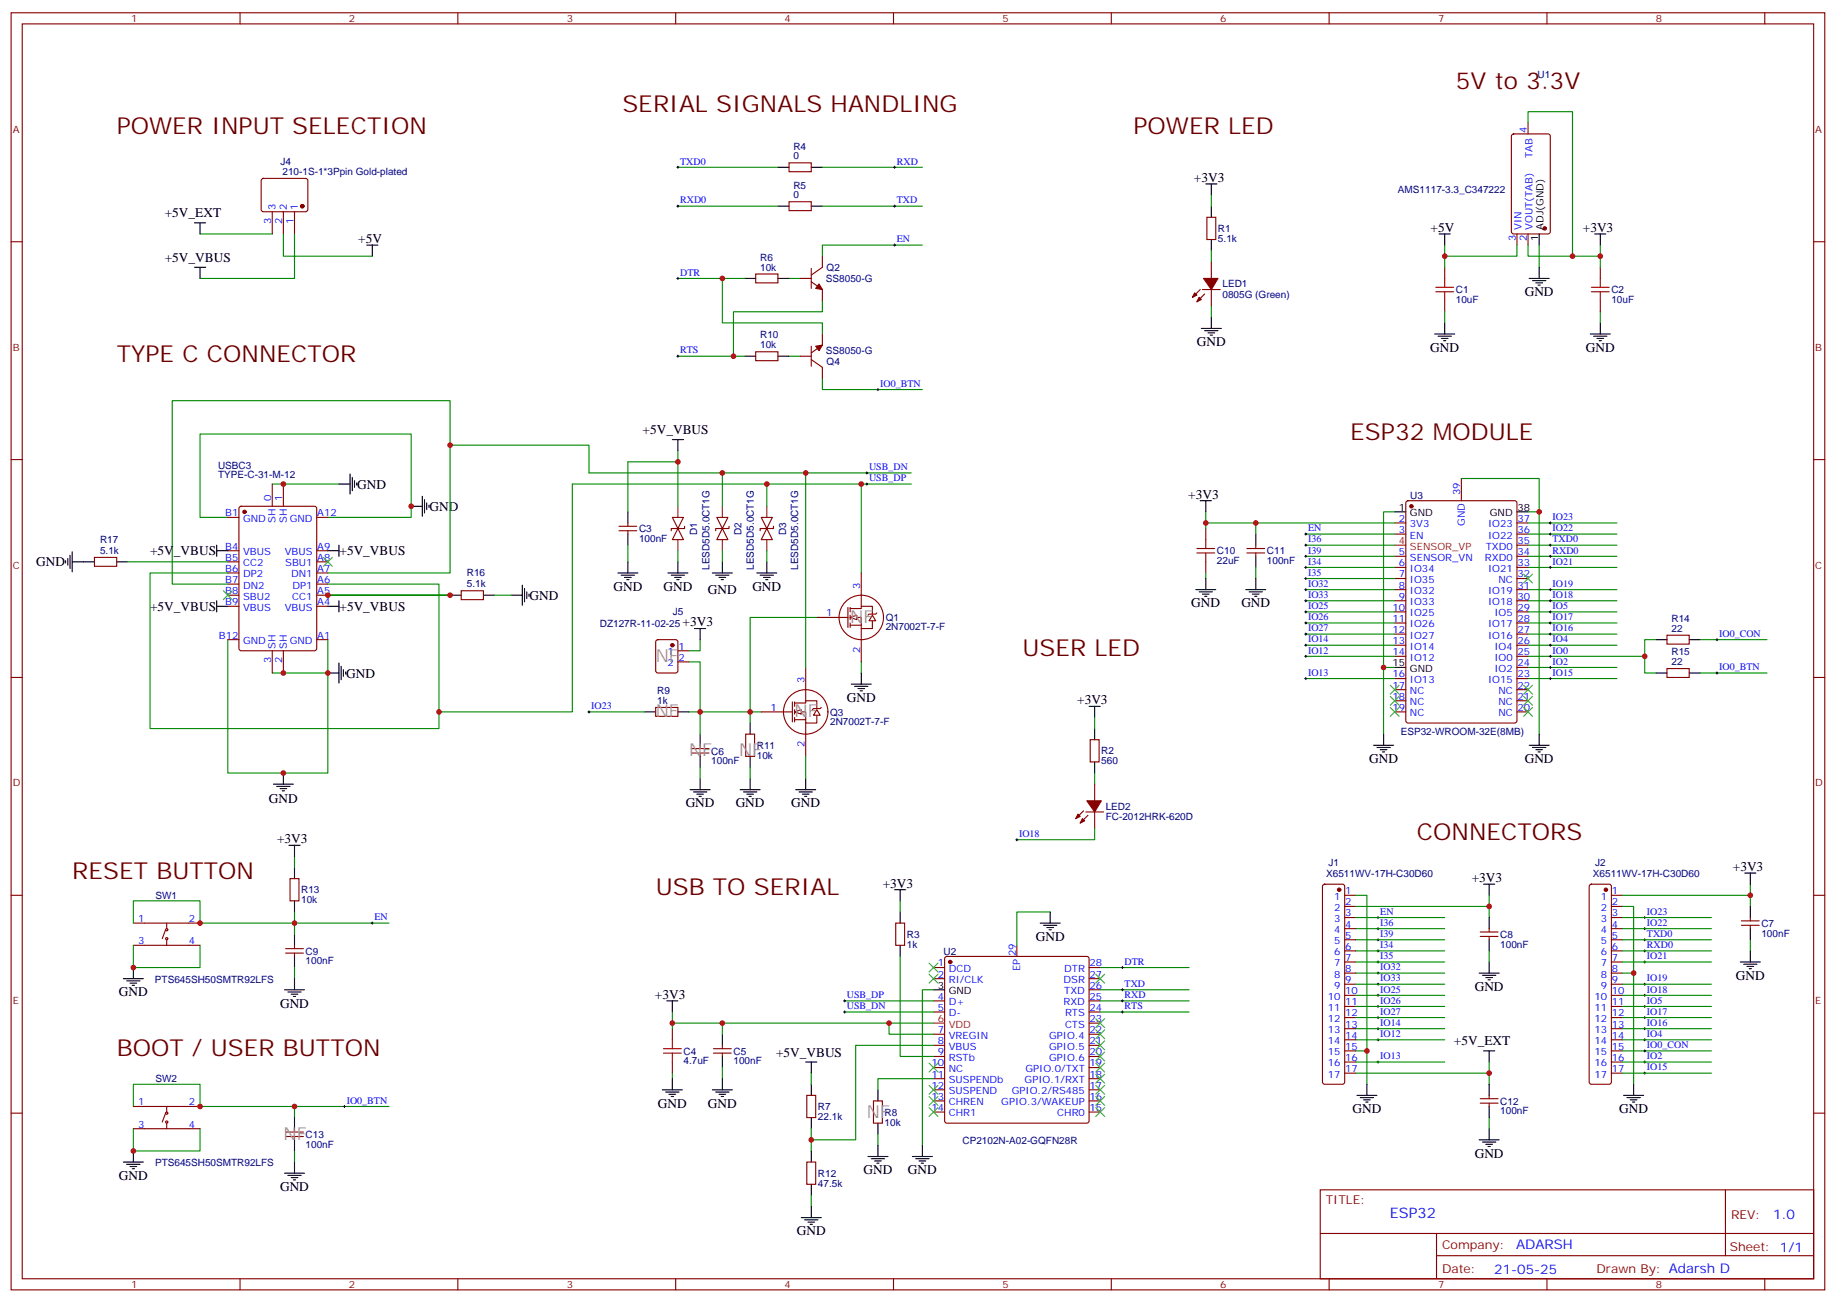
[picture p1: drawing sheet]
<svg xmlns="http://www.w3.org/2000/svg" width="583mm" height="413mm" viewBox="0 0 583 413" stroke-linecap="round" stroke-linejoin="round" font-family="sans-serif">
<g fill="none" stroke="#870000" stroke-width=".35">
<path d="M3.5 4.1h575.8v405.3h-575.8zM7.1 7.6h568.6v398.3h-568.6zM76.2 4.1v3.5M145.3 4.1v3.5M214.5 4.1v3.5M283.6 4.1v3.5M352.8 4.1v3.5M421.9 4.1v3.5M491.1 4.1v3.5M560.2 4.1v3.5M485.1 39v3.5M83.1 56.8l.5-.2h13.4l.5 .2 .2 .5v9.5l-.7 .4-13.7-.1-.4-.6v-9.2z"/>
<path d="M250.5 51.7h7v2.8h-7zM480 42.7l.5-.2h10.9l.7 .4v30.7l-.4 .6-11.2 .1-.7-.5v-30.6zM3.5 76.7h3.6M86.4 67.2v7.1M90 67.2v7.1M93.5 67.2v7.1M250.5 64h7v2.9h-7zM383.1 69h2.8v7h-2.8zM481.5 74.3v3.5M485.1 74.3v3.5M575.7 76.7h3.6M239.9 87h7v2.8h-7z"/>
<path d="M381 91.9l-2.5 2.5M381.7 91.9h5.6M382.4 93.3l-2.5 2.5M384.5 83.1v5.3M384.5 91.9v5.3M458.6 84.8v3.6M458.6 95.4v3.6M508 84.8v3.6M508 95.4v3.6M239.9 111.7h7v2.8h-7zM3.5 145.9h3.6M446.5 159.1l.5-.2h33.8l.7 .5v69.4l-.4 .6-34.1 .1-.7-.5v-69.4z"/>
<path d="M463.9 151.9v7M575.7 145.9h3.6M196.5 168.5h5.6M196.5 167h5.6M199.3 166v1M199.3 168.5v1M213.4 164.2h3.6l-1.8 3.5zM215.2 167.7l1.8 3.6h-3.6zM217.3 167v.7h-4.2v.8M227.5 164.2h3.6l-1.8 3.5zM229.3 167.7l1.8 3.6h-3.6zM231.4 167v.7h-4.2v.8"/>
<path d="M241.7 164.2h3.5l-1.8 3.5zM243.4 167.7l1.8 3.6h-3.5zM245.5 167v.7h-4.2v.8M382.8 167.7v3.6M382.8 178.3v3.6M395.8 175.5h5.7M395.8 174.1h5.7M398.6 173v1.1M398.6 175.5v1.1M442.7 166h3.6M442.7 169.5h3.6M442.7 176.6h3.6"/>
<path d="M481.5 166h3.6M481.5 169.5h3.6M481.5 173h3.6M481.5 176.6h3.6M259.3 196h9.9M269.2 192.8v6.3M269.9 193.1h3.5v-.7h3.5v2.5M269.9 196h3.5v3.5h3.5v-2.5M269.9 198.4h3.5M269.9 192.8v1.4M269.9 195.3v1.4M269.9 197.7v1.4"/>
<path d="M273.4 181.9v10.5M273.4 199.5v10.6M442.7 180.1h3.6M442.7 183.6h3.6M442.7 187.1h3.6M442.7 190.7h3.6M442.7 194.2h3.6M442.7 197.7h3.6M481.5 180.1h3.6M481.5 183.6h3.6M481.5 187.1h3.6M481.5 190.7h3.6"/>
<path d="M481.5 194.2h3.6M481.5 197.7h3.6M3.5 215h3.6M442.7 201.3h3.6M442.7 204.8h3.6M442.7 208.3h3.6M442.7 215.4h3.6M442.7 218.9h3.6M481.5 201.3h3.6M481.5 204.8h3.6M481.5 208.3h3.6M481.5 211.8h3.6"/>
<path d="M481.5 215.4h3.6M481.5 218.9h3.6M529.2 201.6h7v2.8h-7zM529.2 212.2h7v2.8h-7zM575.7 215h3.6M346.1 234.8h2.8v7h-2.8zM442.7 222.4h3.6M442.7 226h3.6M481.5 222.4h3.6M481.5 226h3.6M344 257.4l-2.5 2.4M344.7 257.7h5.6"/>
<path d="M345.4 258.8l-2.5 2.4M347.5 248.9v5.3M347.5 257.7v5.3M92.1 278.9h2.8v7h-2.8zM3.5 284.2h3.6M42.3 293h21.2M52.6 295.1l-1.1 2.8M52.9 293v1.7M52.9 298.3v1.7M284.3 293h2.9v7h-2.9zM420 280.8l.5-.2h5.7l.5 .2 .2 .5v62.1l-.3 .5-.4 .2h-5.7l-.5-.2-.2-.5v-62.1zM426.9 284.2h3.5"/>
<path d="M426.9 287.7h3.5M426.9 291.2h3.5M426.9 294.7h3.5M426.9 298.3h3.5M469.9 297.2h5.6M469.9 295.8h5.6M472.7 294.7v1.1M472.7 297.2v1.1M504.7 280.8l.5-.2h5.6l.5 .2 .2 .5v62.1l-.2 .5-.5 .2h-5.6l-.5-.2-.2-.5v-62.1zM511.5 284.2h3.6M511.5 287.7h3.6M511.5 291.2h3.6"/>
<path d="M511.5 294.7h3.6M511.5 298.3h3.6M552.8 293.7h5.6M552.8 292.3h5.6M555.6 291.2v1.1M555.6 293.7v1M575.7 284.2h3.6M42.3 300h21.2M90.7 302.5h5.6M90.7 301.1h5.6M93.5 300v1.1M93.5 302.5v1.1"/>
<path d="M296.3 307.1h3.6M296.3 310.6h3.6M296.3 317.7h3.6M300.1 303.8l.5-.2h44.4l.5 .2 .2 .5v51.5l-.2 .5-.5 .2h-44.4l-.5-.3-.2-.4v-51.5zM322.8 300v3.6M345.7 307.1h3.5M345.7 310.6h3.5M345.7 317.7h3.5M345.7 314.1h3.5M426.9 301.8h3.5M426.9 305.3h3.5M426.9 308.9h3.5"/>
<path d="M426.9 312.4h3.5M426.9 315.9h3.5M426.9 319.4h3.5M511.5 301.8h3.6M511.5 305.3h3.6M511.5 308.9h3.6M511.5 312.4h3.6M511.5 315.9h3.6M511.5 319.4h3.6M213.4 326.5v3.5M213.4 337.1v3.5M226.5 334.3h5.6"/>
<path d="M226.5 332.8h5.6M229.3 331.8v1M229.3 334.3v1M296.3 321.2h3.6M296.3 328.3h3.6M296.3 331.8h3.6M296.3 335.3h3.6M296.3 338.8h3.6M345.7 321.2h3.5M345.7 328.3h3.5M345.7 331.8h3.5M345.7 335.3h3.5"/>
<path d="M345.7 338.8h3.5M345.7 324.7h3.5M426.9 323h3.5M426.9 326.5h3.5M426.9 330h3.5M426.9 333.6h3.5M426.9 337.1h3.5M511.5 323h3.6M511.5 326.5h3.6M511.5 330h3.6M511.5 333.6h3.6M511.5 337.1h3.6"/>
<path d="M3.5 353.3h3.6M42.3 358.2h21.2M42.3 351.2h21.2M52.6 353.3l-1.1 2.8M52.9 351.2v1.8M52.9 356.5v1.7M90.7 359.3h5.6M93.5 358.2v1.1M256.1 347.7h2.8v7h-2.8zM277.3 349.4h2.8v7.1h-2.8zM296.3 342.4h3.6M296.3 345.9h3.6"/>
<path d="M296.3 349.4h3.6M296.3 353h3.6M345.7 342.4h3.5M345.7 345.9h3.5M345.7 349.4h3.5M345.7 353h3.5M426.9 340.6h3.5M469.9 350.1h5.6M469.9 348.7h5.6M472.7 347.7v1M472.7 350.1v1.1M511.5 340.6h3.6"/>
<path d="M575.7 353.3h3.6M90.7 360.7h5.6M93.5 360.7v1.1M256.1 368.8h2.8v7.1h-2.8zM419.1 377.6h156.6v28.3h-156.6zM547.7 377.7v20.9M419.1 391.5h156.5M456 398.6h119.6M456 391.5v14.1M76.2 405.9v3.5M145.3 405.9v3.5M214.5 405.9v3.5"/>
<path d="M283.6 405.9v3.5M352.8 405.9v3.5M421.9 405.9v3.5M491.1 405.9v3.5M560.2 405.9v3.5"/>
<circle cx="273.4" cy="196" r="7.1"/>
<circle cx="52.9" cy="297.9" r=".35"/>
<circle cx="52.9" cy="295.1" r=".35"/>
<circle cx="52.9" cy="356.1" r=".35"/>
<circle cx="52.9" cy="353.3" r=".35"/>
</g>
<g fill="none" stroke="#000" stroke-width=".35">
<path d="M246.9 53.1h3.6M257.5 53.1h3.6M382.8 58.4h3.5M384.5 58.4v3.5M61.7 70.7h3.6M63.5 70.7v3.6M116.4 77.8h3.5M118.2 77.8v3.5M246.9 65.4h3.6M257.5 65.4h3.6M384.5 65.4v3.6M384.5 76v3.6"/>
<path d="M456.8 74.3h3.6M458.6 74.3v3.5M488.6 74.3v3.5M506.2 74.3h3.6M508 74.3v3.5M61.7 84.8h3.6M63.5 84.8v3.6M236.4 88.4h3.5M246.9 88.4h3.6M485.4 88.4h6.4M486.5 89.1h4.2M487.5 89.8h2.2"/>
<path d="M488.2 90.5h.7M488.6 84.8v3.6M236.4 113.1h3.5M246.9 113.1h3.6M381.4 104.2h6.3M382.4 105h4.2M383.5 105.7h2.1M384.2 106.4h.7M384.5 100.7v3.5M455.4 106h6.4M456.5 106.7h4.2M457.6 107.4h2.1"/>
<path d="M458.3 108.1h.7M458.6 102.5v3.5M504.8 106h6.4M505.9 106.7h4.2M506.9 107.4h2.2M507.6 108.1h.8M508 102.5v3.5M213.4 139.5h3.6M215.2 139.5v3.6M381 158.9h3.5M382.8 158.9v3.6M199.3 162.5v3.5"/>
<path d="M199.3 169.5v3.5M199.3 178.3v3.6M215.2 178.3v3.6M229.3 178.3v3.6M243.4 178.3v3.6M398.6 169.5v3.5M398.6 176.6v3.5M442.7 162.5h3.6M481.5 162.5h3.6M196.1 181.9h6.4M197.2 182.6h4.2M198.3 183.3h2.1"/>
<path d="M199 184h.7M212 181.9h6.4M213.1 182.6h4.2M214.1 183.3h2.2M214.8 184h.7M226.1 181.9h6.4M227.2 182.6h4.2M228.2 183.3h2.2M229 184h.7M240.2 181.9h6.4M241.3 182.6h4.2M242.4 183.3h2.1"/>
<path d="M243.1 184h.7M379.6 187.1h6.3M380.6 187.9h4.3M381.7 188.6h2.1M382.4 189.3h.7M382.8 183.6v3.5M395.5 187.1h6.3M396.5 187.9h4.3M397.6 188.6h2.1M398.3 189.3h.7M398.6 183.6v3.5M442.7 211.8h3.6"/>
<path d="M525.6 203h3.6M525.6 213.6h3.6M536.2 203h3.6M536.2 213.6h3.6M345.7 224.2h3.5M347.5 224.2v3.5M347.5 231.2v3.6M436 236.5h6.4M437.1 237.2h4.2M438.1 237.9h2.2M438.9 238.7h.7M439.2 233v3.5"/>
<path d="M485.4 236.5h6.4M486.5 237.2h4.2M487.5 237.9h2.2M488.2 238.7h.7M488.6 233v3.5M347.5 241.8v3.6M91.7 268.3h3.5M93.5 268.3v3.5M93.5 275.3v3.6M553.9 277.1h3.5M555.6 277.1v3.5M93.5 285.9v3.6"/>
<path d="M93.5 296.5v3.5M284 282.4h3.5M285.8 282.4v3.5M285.8 289.5v3.5M330.2 293h6.3M331.3 293.7h4.2M332.3 294.4h2.1M333 295.1h.7M333.4 289.5v3.5M471 280.6h3.5M472.7 280.6v3.6M472.7 291.2v3.5"/>
<path d="M472.7 298.3v3.5M555.6 287.7v3.5M555.6 294.7v3.6M39.2 310.6h6.3M40.2 311.3h4.2M41.3 312h2.1M42 312.7h.7M42.3 307.1v3.5M90.3 314.1h6.4M91.4 314.9h4.2M92.4 315.6h2.1M93.1 316.3h.7"/>
<path d="M93.5 303.6v3.5M93.5 310.6v3.5M211.7 317.7h3.5M213.4 317.7v3.5M285.8 300v3.6M296.3 314.1h3.6M469.5 308.9h6.4M470.6 309.6h4.2M471.7 310.3h2.1M472.4 311h.7M472.7 305.3v3.6M552.4 305.3h6.4"/>
<path d="M553.5 306h4.2M554.6 306.7h2.1M555.3 307.4h.7M555.6 301.8v3.5M229.3 328.3v3.5M229.3 335.3v3.5M255.8 337.1h3.5M257.5 337.1v3.5M471 333.6h3.5M472.7 333.6v3.5M93.5 354.7v3.5M210.3 345.9h6.3"/>
<path d="M211.3 346.6h4.2M212.4 347.3h2.1M213.1 348h.7M213.4 342.4v3.5M226.1 345.9h6.4M227.2 346.6h4.2M228.2 347.3h2.2M229 348h.7M229.3 342.4v3.5M257.5 344.1v3.6M257.5 354.7v3.5M278.7 345.9v3.5"/>
<path d="M278.7 356.5v3.5M430.7 347.7h6.4M431.8 348.4h4.2M432.9 349.1h2.1M433.6 349.8h.7M433.9 344.1v3.6M472.7 344.1v3.6M472.7 351.2v3.5M472.7 358.2v3.6M515.4 347.7h6.4M516.5 348.4h4.2M517.5 349.1h2.1"/>
<path d="M518.2 349.8h.7M518.6 344.1v3.6M39.2 368.8h6.3M40.2 369.5h4.2M41.3 370.2h2.1M42 370.9h.7M42.3 365.3v3.5M90.3 372.4h6.4M91.4 373.1h4.2M92.4 373.8h2.1M93.1 374.5h.7M93.5 361.8v3.5"/>
<path d="M93.5 368.8v3.6M257.5 365.3v3.5M257.5 375.9v3.5M275.5 367.1h6.4M276.6 367.8h4.2M277.6 368.5h2.2M278.3 369.2h.7M278.7 363.5v3.6M289.6 367.1h6.4M290.7 367.8h4.2M291.7 368.5h2.2M292.5 369.2h.7"/>
<path d="M292.8 363.5v3.6M469.5 361.8h6.4M470.6 362.5h4.2M471.7 363.2h2.1M472.4 363.9h.7M254.4 386.5h6.3M255.4 387.2h4.2M256.5 387.9h2.1M257.2 388.6h.7M257.5 382.9v3.6"/>
</g>
<path d="M442.7 173h3.6M296.3 324.7h3.6" fill="none" stroke="#f00" stroke-width=".35"/>
<g fill="#870000" stroke="#870000" stroke-width=".35">
<path d="M380.6 94.4l.8 .7-1.5 .7z"/>
<path d="M379.2 93l.7 .7-1.4 .7z"/>
<path d="M382.1 88.4h4.5l-2.1 3.5z"/>
<path d="M343.6 259.8l.7 .7-1.4 .7z"/>
<path d="M342.2 258.4l.7 .7-1.4 .7z"/>
<path d="M345 254.2h4.6l-2.1 3.5z"/>
<circle cx="448" cy="160.7" r=".53"/>
<circle cx="301.6" cy="305.3" r=".53"/>
<circle cx="490.4" cy="72.5" r=".53"/>
<circle cx="96" cy="65.4" r=".53"/>
<circle cx="425.1" cy="282.4" r=".53"/>
<circle cx="509.8" cy="282.4" r=".53"/>
</g>
<path d="M215.2 160.7v3.5M215.2 171.3v3.5M229.3 160.7v3.5M229.3 171.3v3.5M243.4 160.7v3.5M243.4 171.3v3.5" fill="none" stroke="#8c2424" stroke-width=".35"/>
<g fill="none" stroke="#a10000" stroke-width=".35">
<path d="M455.8 92.6h5.6M455.8 91.2h5.6M458.6 88.4v2.8M458.6 92.6v2.8M505.2 92.6h5.6M505.2 91.2h5.6M508 88.4v2.8M508 92.6v2.8M379.9 175.5h5.7M379.9 174.1h5.7M382.8 171.3v2.8M382.8 175.5v2.8"/>
<path d="M210.6 334.3h5.7M210.6 332.8h5.7M213.4 330v2.8M213.4 334.3v2.8"/>
</g>
<g fill="none" stroke="#008700" stroke-width=".35">
<path d="M485.1 39v-3.5h14.1v45.8M215.2 53.1h31.7M261.1 53.1h31.7M63.5 74.3h22.9M90 74.3v7h28.2M93.5 74.3v14.1h-30M215.2 65.4h31.7M261.1 65.4h31.7M292.8 77.8h-31.7v3.5M384.5 61.9v3.5M384.5 79.6v3.5M458.6 77.8v3.5h22.9v-3.5"/>
<path d="M485.1 77.8v3.5h22.9v-3.5M488.6 77.8v7M215.2 88.4h14.1M236.4 88.4h-7.1v14.1h31.8v3.5M250.5 88.4h3.5M261.1 95.4v3.6h-28.3v14.1h3.6M384.5 97.2v3.5M458.6 81.3v3.5M458.6 99v3.5M508 81.3v3.5M508 99v3.5M215.2 113.1h17.6"/>
<path d="M250.5 113.1h3.5M261.1 120.1v3.5h31.7M181.7 153.6h107.6M187 150.1h102.3M215.2 143.1v3.5M229.3 150.1v10.6M243.4 153.6v7.1M463.9 151.9h24.7v10.6M199.3 173v5.3M215.2 160.7v-14.1h-15.9v15.9M215.2 174.8v3.5M229.3 174.8v3.5"/>
<path d="M243.4 174.8v3.5M382.8 162.5v3.5M398.6 166v3.5M414.5 169.5h28.2M414.5 173h28.2M414.5 176.6h28.2M442.7 166h-59.9v1.7M442.7 162.5h-3.5v70.5M485.1 162.5h3.5v70.5M485.1 169.5h28.2M485.1 173h28.2M485.1 176.6h28.2"/>
<path d="M485.1 166h28.2M382.8 181.9v1.7M398.6 180.1v3.5M414.5 180.1h28.2M414.5 194.2h28.2M414.5 190.7h28.2M414.5 187.1h28.2M414.5 183.6h28.2M414.5 197.7h28.2M485.1 180.1h28.2M485.1 194.2h28.2M485.1 190.7h28.2"/>
<path d="M485.1 187.1h28.2M485.1 197.7h28.2M414.5 208.3h28.2M414.5 204.8h28.2M414.5 201.3h28.2M414.5 215.4h28.2M439.2 211.8h3.5M485.1 211.8h28.2M485.1 208.3h37M485.1 204.8h28.2M485.1 201.3h28.2M485.1 215.4h28.2"/>
<path d="M525.6 203h-3.5v10.6h3.5M539.8 203h21.1M539.8 213.6h21.1M347.5 227.7v3.5M347.5 245.4v3.5M93.5 271.8v3.5M347.5 263v3.5h-24.7M42.3 293v-7.1h21.2v7.1h60M93.5 289.5v7M285.8 285.9v3.6M333.4 289.5h-10.6v10.5M430.4 284.2h3.5v59.9"/>
<path d="M430.4 287.7h42.3v3.5M430.4 298.3h28.2M430.4 294.7h28.2M430.4 291.2h28.2M472.7 284.2v3.5M515.1 287.7h3.5v56.4M515.1 284.2h40.5v3.5M515.1 298.3h28.2M515.1 294.7h28.2M515.1 291.2h28.2M555.6 280.6v3.6M555.6 298.3v3.5"/>
<path d="M42.3 300v7.1h21.2v-7.1M93.5 307.1v3.5M268.1 317.7h28.2M285.8 303.6v31.7h10.5M296.3 314.1h-3.5v49.4M349.2 317.7h28.3M349.2 307.1h28.3M349.2 314.1h28.3M430.4 319.4h28.2M430.4 305.3h28.2M430.4 308.9h28.2M430.4 312.4h28.2"/>
<path d="M430.4 315.9h28.2M430.4 301.8h28.2M472.7 301.8v3.5M515.1 319.4h28.2M515.1 305.3h28.2M515.1 308.9h3.5M515.1 312.4h28.2M515.1 315.9h28.2M515.1 301.8h28.2M213.4 321.2v3.5M229.3 324.7v3.6M229.3 338.8v3.6"/>
<path d="M268.1 321.2h28.2M282.2 324.7v3.6h14.1M296.3 331.8h-24.7v30h-14.1M296.3 324.7h-82.9v1.8M349.2 321.2h28.3M430.4 337.1h28.2M430.4 323h28.2M430.4 326.5h28.2M430.4 330h28.2M430.4 333.6h3.5M472.7 337.1v3.5h-42.3M515.1 337.1h28.2"/>
<path d="M515.1 323h28.2M515.1 326.5h28.2M515.1 330h28.2M515.1 333.6h28.2M42.3 358.2v7.1h21.2v-7.1M42.3 351.2v-7.1h21.2v7.1h60M93.5 351.2v3.5M213.4 340.6v1.8M257.5 340.6v3.5M257.5 358.2v7.1M296.3 342.4h-17.6v3.5M472.7 340.6v3.5"/>
<path d="M472.7 354.7v3.5M515.1 340.6h28.2M93.5 365.3v3.5M257.5 379.4v3.5M278.7 360v3.5"/>
</g>
<g fill="none" stroke="#000" stroke-width=".32">
<path d="M214.8 53.1h.7M215.2 52.7v.7M283.6 53.1h.7M284 52.7v.7M214.8 65.4h.7M215.2 65.1v.7M283.6 77.8h.7M283.6 65.4h.7M284 65.1v.7M284 77.4v.7M214.8 88.4h.7M215.2 88v.7"/>
<path d="M214.8 113.1h.7M215.2 112.7v.7M278.3 123.6h.7M278.7 123.3v.7M274.8 153.6h.7M274.8 150.1h.7M275.2 149.8v.7M275.2 153.3v.7M414.2 169.5h.7M414.2 173h.7M414.2 176.6h.7M414.5 169.2v.7"/>
<path d="M414.5 172.7v.7M414.5 176.2v.7M414.5 179.7v.7M491.8 169.5h.7M491.8 166h.7M491.8 173h.7M491.8 176.6h.7M492.1 165.6v.7M492.1 169.2v.7M492.1 172.7v.7M492.1 176.2v.7M492.1 179.7v.7"/>
<path d="M414.2 197.7h.7M414.2 190.7h.7M414.2 187.1h.7M414.2 180.1h.7M414.2 194.2h.7M414.2 183.6h.7M414.5 183.3v.7M414.5 186.8v.7M414.5 190.3v.7M414.5 193.9v.7M414.5 197.4v.7M491.8 197.7h.7"/>
<path d="M491.8 190.7h.7M491.8 187.1h.7M491.8 180.1h.7M491.8 194.2h.7M492.1 186.8v.7M492.1 190.3v.7M492.1 193.9v.7M492.1 197.4v.7M414.2 208.3h.7M414.2 215.4h.7M414.2 204.8h.7M414.2 201.3h.7"/>
<path d="M414.5 200.9v.7M414.5 204.4v.7M414.5 208v.7M414.5 215v.7M491.8 208.3h.7M491.8 215.4h.7M491.8 204.8h.7M491.8 201.3h.7M491.8 211.8h.7M492.1 200.9v.7M492.1 204.4v.7M492.1 208v.7"/>
<path d="M492.1 211.5v.7M492.1 215v.7M544.7 203h.7M544.7 213.6h.7M545 202.7v.7M545 213.3v.7M322.4 266.5h.7M322.8 266.2v.7M117.8 293h.7M118.2 292.6v.7M437.1 298.3h.7M437.1 294.7h.7"/>
<path d="M437.1 291.2h.7M437.4 290.9v.7M437.4 294.4v.7M437.4 297.9v.7M521.8 298.3h.7M521.8 294.7h.7M521.8 291.2h.7M522.1 290.9v.7M522.1 294.4v.7M522.1 297.9v.7M267.8 317.7h.7M268.1 317.3v.7"/>
<path d="M356 317.7h.7M356 307.1h.7M356 314.1h.7M356.3 306.7v.7M356.3 313.8v.7M356.3 317.3v.7M437.1 305.3h.7M437.1 301.8h.7M437.1 312.4h.7M437.1 308.9h.7M437.1 319.4h.7M437.1 315.9h.7"/>
<path d="M437.4 301.4v.8M437.4 305v.7M437.4 308.5v.7M437.4 312v.7M437.4 315.6v.7M437.4 319.1v.7M521.8 305.3h.7M521.8 301.8h.7M521.8 312.4h.7M521.8 319.4h.7M521.8 315.9h.7M522.1 301.4v.8"/>
<path d="M522.1 305v.7M522.1 312v.7M522.1 315.6v.7M522.1 319.1v.7M267.8 321.2h.7M268.1 320.9v.7M356 321.2h.7M356.3 320.9v.7M437.1 323h.7M437.1 326.5h.7M437.1 337.1h.7M437.1 330h.7"/>
<path d="M437.4 322.6v.7M437.4 326.1v.7M437.4 329.7v.7M437.4 336.7v.7M521.8 323h.7M521.8 326.5h.7M521.8 337.1h.7M521.8 330h.7M521.8 333.6h.7M522.1 322.6v.7M522.1 326.1v.7M522.1 329.7v.7"/>
<path d="M522.1 333.2v.7M522.1 336.7v.7M109 351.2h.7M109.4 350.8v.7M521.8 340.6h.7M522.1 340.3v.7"/>
</g>
<g fill="#fff" stroke="#870000" stroke-width=".35">
<path d="M269.9 196l2.1-.7v1.4z"/>
<path d="M276.9 195.3l1.1 1.7h-2.1z"/>
</g>
<g fill="none" stroke="#870000" stroke-width=".35">
<path d="M278.3 194.6l-.3 .3h-2.1l-.4 .4M255.8 211.8v10.6M241.7 226h9.8M251.5 222.8v6.3M252.2 223.1h3.6v-.7h3.5v2.5M252.2 226h3.6v3.5h3.5v-2.5M252.2 228.4h3.6M252.2 222.8v1.4M252.2 225.2v1.5M252.2 227.7v1.4M255.8 229.5v10.6"/>
<circle cx="255.8" cy="226" r="7.1"/>
</g>
<g fill="#fff" stroke="#870000" stroke-width=".35">
<path d="M252.2 226l2.2-.8v1.5z"/>
<path d="M259.3 225.2l1 1.8h-2.1z"/>
</g>
<g fill="none" stroke="#870000" stroke-width=".35">
<path d="M254 88.4h3.5M257.5 89.4l3.6 2.5v3.5M257.5 85.2v6.3M261.1 81.3v3.5l-3.6 2.5M254 113.1h3.5M257.5 114.1l3.6 2.5v3.5M257.5 109.9v6.3M261.1 106v3.5l-3.6 2.5M86.4 153.6v7.1M90 153.6v7.1M30 176.9h7v2.8h-7zM72.3 164.2h3.5"/>
<path d="M72.3 174.8h3.5M72.3 178.3h3.5M76.1 160.9l.5-.2h23.2l.7 .4v44.7l-.4 .7-23.5 .1-.7-.5-.1-44.7zM100.5 164.2h3.6M100.5 174.8h3.6M100.5 178.3h3.6M72.3 181.9h3.5M72.3 185.4h3.5M72.3 188.9h3.5M72.3 192.4h3.5M100.5 181.9h3.6M100.5 185.4h3.6"/>
<path d="M100.5 188.9h3.6M100.5 192.4h3.6M146.4 187.5h7.1v2.8h-7.1zM72.3 203h3.5M86.4 206.6v7M90 206.6v7M100.5 203h3.6M208.4 203.2l.4-.2h5.7l.6 .5 .1 9.4-.5 .7h-5.9l-.6-.5-.1-9.4zM215.2 206.6h3.5M215.2 210.1h3.5M208.1 224.5h7.1v2.9h-7.1zM219.4 239h5.7"/>
<path d="M219.4 237.6h5.7M222.2 236.5v1.1M222.2 239v1.1M236.7 233h2.8v7.1h-2.8zM260.7 224.5l-.4 .4h-2.1l-.3 .3"/>
</g>
<g fill="none" stroke="#008700" stroke-width=".35">
<path d="M86.4 153.6h21.2M142.9 141.3h44.1v8.8M181.7 153.6v72.4h-42.4M255.8 150.1v61.7M273.4 153.6v28.3M40.6 178.3h31.7M72.3 164.2h-8.8v-26.4h67v26.4h-26.4M72.3 181.9h-24.7v49.3h91.7v-45.8h-35.2M104.1 181.9h38.8v-54.7h-88.2v58.2h17.6M104.1 188.9h38.8M157 188.9h5.3M259.3 196h-21.2v30h3.6"/>
<path d="M72.3 203v42.4h31.8v-42.4M86.4 213.6h17.7M218.7 210.1h3.5v15.9h-3.5M222.2 203v3.6h-3.5M273.4 210.1v3.5M187 226h17.6M238.1 229.5v-3.5h-15.9v7M222.2 243.6v3.5M238.1 243.6v3.5M255.8 240.1v7"/>
</g>
<g fill="none" stroke="#000" stroke-width=".35">
<path d="M107.6 153.6h3.5M111.1 150.5v6.3M111.8 151.5v4.3M112.5 152.6v2.1M113.2 153.3v.7M134.1 157.5v6.4M134.8 158.6v4.2M135.5 159.6v2.1M20.8 178v.7M21.5 177.3v2.1M22.2 176.2v4.2M22.9 178.3h7.1"/>
<path d="M22.9 175.2v6.3M37 178.3h3.6M68.8 174.8h3.5M68.8 173v3.6M104.1 174.8h3.5M107.6 173v3.6M130.5 160.7h3.6M136.2 160.3v.7M68.8 192.4h3.5M68.8 190.7v3.5M104.1 192.4h3.5M107.6 190.7v3.5"/>
<path d="M142.9 188.9h3.5M153.5 188.9h3.5M162.3 188.9h3.5M165.8 185.7v6.4M166.5 186.8v4.2M167.2 187.9v2.1M167.9 188.6v.7M220.5 199.5h3.5M222.2 199.5v3.5M104.1 213.6h3.5M107.6 210.4v6.4M108.3 211.5v4.2"/>
<path d="M109 212.5v2.2M109.7 213.3v.7M270.2 217.1h6.4M271.3 217.8h4.2M272.3 218.5h2.2M273 219.3h.8M273.4 213.6v3.5M204.6 226h3.5M215.2 226h3.5M222.2 233v3.5M238.1 229.5v3.5M86.8 248.9h6.3"/>
<path d="M87.8 249.6h4.3M88.9 250.3h2.1M89.6 251h.7M90 245.4v3.5M219.1 250.6h6.3M220.1 251.4h4.3M221.2 252.1h2.1M221.9 252.8h.7M222.2 240.1v3.5M222.2 247.1v3.5M234.9 250.6h6.4M236 251.4h4.2"/>
<path d="M237.1 252.1h2.1M237.8 252.8h.7M238.1 240.1v3.5M238.1 247.1v3.5M252.6 250.6h6.3M253.6 251.4h4.3M254.7 252.1h2.1M255.4 252.8h.7M255.8 247.1v3.5"/>
</g>
<path d="M186.6 226h.7M187 225.6v.7" fill="none" stroke="#000" stroke-width=".32"/>
<g fill="#870000" stroke="#870000" stroke-width=".35">
<path d="M260 90.1l1.1 1.8-2.2-.4z"/>
<path d="M258.9 109.9l2.2-.4-1.1 1.8z"/>
<circle cx="213.4" cy="204.8" r=".53"/>
<circle cx="77.6" cy="162.5" r=".53"/>
</g>
<g fill="none" stroke="#3c3" stroke-width=".35">
<path d="M102.7 176.9l2.8 2.8M105.5 176.9l-2.8 2.8M70.9 187.5l2.8 2.8M73.7 187.5l-2.8 2.8M483.7 182.2l2.8 2.8M486.5 182.2l-2.8 2.8M441.3 217.5l2.8 2.8M444.1 217.5l-2.8 2.8M483.7 217.5l2.8 2.8M486.5 217.5l-2.8 2.8M441.3 221l2.8 2.8M441.3 224.5l2.8 2.9"/>
<path d="M444.1 221l-2.8 2.8M444.1 224.5l-2.8 2.9M483.7 224.5l2.8 2.9M483.7 221l2.8 2.8M486.5 224.5l-2.8 2.9M486.5 221l-2.8 2.8M294.9 305.7l2.8 2.8M294.9 309.2l2.8 2.8M297.7 305.7l-2.8 2.8M297.7 309.2l-2.8 2.8M347.8 309.2l2.9 2.8M350.7 309.2l-2.9 2.8"/>
<path d="M294.9 337.4l2.8 2.9M297.7 337.4l-2.8 2.9M347.8 337.4l2.9 2.9M347.8 333.9l2.9 2.8M347.8 330.4l2.9 2.8M347.8 326.8l2.9 2.9M347.8 323.3l2.9 2.8M350.7 337.4l-2.9 2.9M350.7 333.9l-2.9 2.8M350.7 330.4l-2.9 2.8M350.7 326.8l-2.9 2.9M350.7 323.3l-2.9 2.8"/>
<path d="M294.9 344.5l2.8 2.8M294.9 348l2.8 2.8M294.9 351.5l2.8 2.9M297.7 344.5l-2.8 2.8M297.7 348l-2.8 2.8M297.7 351.5l-2.8 2.9M347.8 351.5l2.9 2.9M347.8 348l2.9 2.8M347.8 344.5l2.9 2.8M347.8 341l2.9 2.8M350.7 351.5l-2.9 2.9M350.7 348l-2.9 2.8"/>
<path d="M350.7 344.5l-2.9 2.8M350.7 341l-2.9 2.8"/>
</g>
<g fill="#c00">
<circle cx="42.3" cy="307.1" r=".88"/>
<circle cx="63.5" cy="293" r=".88"/>
<circle cx="93.5" cy="293" r=".88"/>
<circle cx="93.5" cy="351.2" r=".88"/>
<circle cx="63.5" cy="351.2" r=".88"/>
<circle cx="42.3" cy="365.3" r=".88"/>
<circle cx="398.6" cy="166" r=".88"/>
<circle cx="382.8" cy="166" r=".88"/>
<circle cx="439.2" cy="211.8" r=".88"/>
<circle cx="488.6" cy="162.5" r=".88"/>
<circle cx="257.5" cy="361.8" r=".88"/>
<circle cx="229.3" cy="324.7" r=".88"/>
<circle cx="282.2" cy="324.7" r=".88"/>
<circle cx="213.4" cy="324.7" r=".88"/>
<circle cx="215.2" cy="146.6" r=".88"/>
<circle cx="229.3" cy="150.1" r=".88"/>
<circle cx="243.4" cy="153.6" r=".88"/>
<circle cx="229.3" cy="88.4" r=".88"/>
<circle cx="232.8" cy="113.1" r=".88"/>
<circle cx="458.6" cy="81.3" r=".88"/>
<circle cx="508" cy="81.3" r=".88"/>
<circle cx="499.2" cy="81.3" r=".88"/>
<circle cx="522.1" cy="208.3" r=".88"/>
<circle cx="433.9" cy="333.6" r=".88"/>
<circle cx="518.6" cy="308.9" r=".88"/>
<circle cx="472.7" cy="340.6" r=".88"/>
<circle cx="555.6" cy="284.2" r=".88"/>
<circle cx="472.7" cy="287.7" r=".88"/>
<circle cx="273.4" cy="153.6" r=".88"/>
<circle cx="255.8" cy="150.1" r=".88"/>
<circle cx="238.1" cy="226" r=".88"/>
<circle cx="222.3" cy="226" r=".88"/>
<circle cx="130.5" cy="160.7" r=".88"/>
<circle cx="90" cy="245.4" r=".88"/>
<circle cx="104.1" cy="213.6" r=".88"/>
<circle cx="90" cy="153.6" r=".88"/>
<circle cx="90" cy="213.6" r=".88"/>
<circle cx="139.3" cy="226" r=".88"/>
<circle cx="142.9" cy="141.3" r=".88"/>
<circle cx="104.1" cy="188.9" r=".88"/>
<circle cx="142.9" cy="188.9" r=".88"/>
</g>
<g font-size="7.4" fill="#600">
<text x="462.1" y="28.4">5V to 3.3V</text>
<text x="197.6" y="35.5">SERIAL SIGNALS HANDLING</text>
<text x="37" y="42.5">POWER INPUT SELECTION</text>
<text x="359.8" y="42.5">POWER LED</text>
<text x="37" y="114.8">TYPE C CONNECTOR</text>
<text x="428.6" y="139.5">ESP32 MODULE</text>
<text x="324.6" y="208.3">USER LED</text>
<text x="449.8" y="266.5">CONNECTORS</text>
<text x="22.9" y="278.9">RESET BUTTON</text>
<text x="208.1" y="284.2">USB TO SERIAL</text>
<text x="37" y="335.3">BOOT / USER BUTTON</text>
</g>
<g font-size="5.6" fill="#999">
<text x="269.9" y="197.7">NF</text>
<text x="208.1" y="210.1">NF</text>
<text x="208.1" y="227.7">NF</text>
<text x="252.2" y="227.7">NF</text>
<text x="218.7" y="240.1">NF</text>
<text x="234.6" y="240.1">NF</text>
<text x="275.2" y="354.7">NF</text>
<text x="90" y="361.8">NF</text>
</g>
<text font-size="4.6" fill="#00f" x="441.2" y="386.7">ESP32</text>
<g font-size="4.2">
<text x="379" y="57.7">+3V3</text>
<text x="52.3" y="69">+5V_EXT</text>
<text x="113.7" y="77.1">+5V</text>
<text x="454.1" y="73.6">+5V</text>
<text x="502.5" y="73.6">+3V3</text>
<text x="52.3" y="83.1">+5V_VBUS</text>
<text x="484" y="94">GND</text>
<text x="379.9" y="109.9">GND</text>
<text x="454" y="111.7">GND</text>
<text x="503.4" y="111.7">GND</text>
<text x="204" y="137.8">+5V_VBUS</text>
<text x="113.4" y="155.1">GND</text>
<text x="377.2" y="158.2">+3V3</text>
<text x="136.3" y="162.2">GND</text>
<text x="11.5" y="179.7">GND</text>
<text x="47.6" y="176.2">+5V_VBUS</text>
<text x="107.8" y="176.2">+5V_VBUS</text>
<text x="168.1" y="190.4">GND</text>
<text x="194.7" y="187.5">GND</text>
<text x="210.6" y="187.5">GND</text>
<text x="224.7" y="188.6">GND</text>
<text x="238.8" y="187.5">GND</text>
<text x="47.6" y="193.9">+5V_VBUS</text>
<text x="107.8" y="193.9">+5V_VBUS</text>
<text x="378.2" y="192.8">GND</text>
<text x="394.1" y="192.8">GND</text>
<text x="216.7" y="198.8">+3V3</text>
<text x="109.9" y="215.1">GND</text>
<text x="268.8" y="222.8">GND</text>
<text x="341.9" y="223.5">+3V3</text>
<text x="434.6" y="242.2">GND</text>
<text x="484" y="242.2">GND</text>
<text x="85.4" y="254.9">GND</text>
<text x="217.7" y="256.3">GND</text>
<text x="233.5" y="256.3">GND</text>
<text x="251.2" y="256.3">GND</text>
<text x="87.9" y="267.6">+3V3</text>
<text x="280.2" y="281.7">+3V3</text>
<text x="467.2" y="280">+3V3</text>
<text x="550.1" y="276.4">+3V3</text>
<text x="328.8" y="298.6">GND</text>
<text x="551" y="311">GND</text>
<text x="37.7" y="316.3">GND</text>
<text x="207.9" y="317">+3V3</text>
<text x="468.1" y="314.5">GND</text>
<text x="88.9" y="319.8">GND</text>
<text x="246.3" y="335.3">+5V_VBUS</text>
<text x="461.5" y="331.8">+5V_EXT</text>
<text x="208.8" y="351.5">GND</text>
<text x="224.7" y="351.5">GND</text>
<text x="429.3" y="353.3">GND</text>
<text x="514" y="353.3">GND</text>
<text x="468.1" y="367.4">GND</text>
<text x="37.7" y="374.5">GND</text>
<text x="274.1" y="372.7">GND</text>
<text x="288.2" y="372.7">GND</text>
<text x="88.9" y="378">GND</text>
<text x="252.9" y="392.1">GND</text>
</g>
<g font-size="4.2" fill="#00f">
<text x="562.9" y="386.9">1.0</text>
<text x="481.3" y="396.5">ADARSH</text>
<text x="474.4" y="404.3">21-05-25</text>
</g>
<g font-size="3.9" fill="#800">
<text x="420.9" y="382.2">TITLE:</text>
<text x="549.5" y="386.9">REV:</text>
<text x="457.8" y="396.4">Company:</text>
<text x="549.1" y="397.1">Sheet: 1/1</text>
<text x="457.8" y="404.1">Date:</text>
<text x="506.8" y="404.2">Drawn By: Adarsh D</text>
</g>
<g font-size="3.2" fill="#800">
<text x="41.6" y="7.1">1</text>
<text x="110.8" y="7.1">2</text>
<text x="179.9" y="7.1">3</text>
<text x="249.1" y="7.1">4</text>
<text x="318.2" y="7.1">5</text>
<text x="387.3" y="7.1">6</text>
<text x="456.5" y="7.1">7</text>
<text x="525.6" y="7.1">8</text>
<text x="4.1" y="42.2">A</text>
<text x="576.3" y="42.2">A</text>
<text x="4.1" y="111.3">B</text>
<text x="576.3" y="111.3">B</text>
<text x="4.1" y="180.4">C</text>
<text x="576.3" y="180.4">C</text>
<text x="4.1" y="249.6">D</text>
<text x="576.3" y="249.6">D</text>
<text x="4.1" y="318.7">E</text>
<text x="576.3" y="318.7">E</text>
<text x="41.6" y="408.9">1</text>
<text x="110.8" y="408.9">2</text>
<text x="179.9" y="408.9">3</text>
<text x="249.1" y="408.9">4</text>
<text x="318.2" y="408.9">5</text>
<text x="387.3" y="408.9">6</text>
<text x="456.5" y="408.9">7</text>
<text x="525.6" y="408.9">8</text>
</g>
<g font-size="3.2" fill="#000080">
<text x="488.1" y="24.9">U1</text>
<text x="251.9" y="47.7">R4</text>
<text x="89.1" y="52.3">J4</text>
<text x="251.9" y="50.6">0</text>
<text x="89.7" y="55.6">210-1S-1*3Ppin Gold-plated</text>
<text x="251.9" y="63">0</text>
<text x="251.9" y="60">R5</text>
<text x="443.8" y="61.3">AMS1117-3.3_C347222</text>
<text x="386.6" y="76.8">5.1k</text>
<text x="386.6" y="73.6">R1</text>
<text x="241.3" y="82.7">R6</text>
<text x="241.3" y="85.9">10k</text>
<text x="262.2" y="89.5">SS8050-G</text>
<text x="262.4" y="86">Q2</text>
<text x="388.1" y="94.5">0805G (Green)</text>
<text x="388.1" y="91.2">LED1</text>
<text x="462.1" y="93.1">C1</text>
<text x="511.5" y="93.1">C2</text>
<text x="462.1" y="96.2">10uF</text>
<text x="511.5" y="96.2">10uF</text>
<text x="241.3" y="107.4">R10</text>
<text x="241.3" y="110.6">10k</text>
<text x="262.2" y="112.5">SS8050-G</text>
<text x="262.4" y="116">Q4</text>
<text x="69.2" y="148.8">USBC3</text>
<text x="69.2" y="151.9">TYPE-C-31-M-12</text>
<text x="447.7" y="158.3">U3</text>
<text x="31.8" y="172.3">R17</text>
<text x="202.8" y="172">100nF</text>
<text x="202.8" y="168.9">C3</text>
<text x="221.3" y="169.8" transform="rotate(-90 221.3 169.8)">D1</text>
<text x="235.4" y="169.8" transform="rotate(-90 235.4 169.8)">D2</text>
<text x="249.5" y="169.8" transform="rotate(-90 249.5 169.8)">D3</text>
<text x="31.8" y="175.9">5.1k</text>
<text x="386.3" y="179.1">22uF</text>
<text x="386.3" y="175.9">C10</text>
<text x="402.2" y="179.1">100nF</text>
<text x="402.2" y="176">C11</text>
<text x="148.2" y="182.9">R16</text>
<text x="225.2" y="180.8" transform="rotate(-90 225.2 180.8)">LESD5D5.0CT1G</text>
<text x="239.3" y="180.8" transform="rotate(-90 239.3 180.8)">LESD5D5.0CT1G</text>
<text x="253.4" y="180.8" transform="rotate(-90 253.4 180.8)">LESD5D5.0CT1G</text>
<text x="148.2" y="186.4">5.1k</text>
<text x="213.6" y="195.3">J5</text>
<text x="281.2" y="197.1">Q1</text>
<text x="530.6" y="197.3">R14</text>
<text x="190.4" y="198.9">DZ127R-11-02-25</text>
<text x="281.2" y="200.1">2N7002T-7-F</text>
<text x="530.6" y="200.6">22</text>
<text x="530.6" y="207.9">R15</text>
<text x="530.6" y="211.1">22</text>
<text x="208.6" y="220.3">R9</text>
<text x="208.6" y="223.5">1k</text>
<text x="263.5" y="227.1">Q3</text>
<text x="263.5" y="230.1">2N7002T-7-F</text>
<text x="444.7" y="233.4">ESP32-WROOM-32E(8MB)</text>
<text x="225.8" y="239.5">C6</text>
<text x="240.2" y="237.7">R11</text>
<text x="349.6" y="239.4">R2</text>
<text x="225.8" y="242.6">100nF</text>
<text x="240.2" y="240.8">10k</text>
<text x="349.6" y="242.6">560</text>
<text x="351" y="257.1">LED2</text>
<text x="351" y="260.3">FC-2012HRK-620D</text>
<text x="421.7" y="274.7">J1</text>
<text x="506.4" y="274.7">J2</text>
<text x="421" y="278.2">X6511WV-17H-C30D60</text>
<text x="505.7" y="278.2">X6511WV-17H-C30D60</text>
<text x="49.3" y="285.3">SW1</text>
<text x="95.6" y="286.7">10k</text>
<text x="95.6" y="283.6">R13</text>
<text x="287.9" y="297.6">R3</text>
<text x="476.2" y="297.7">C8</text>
<text x="559.2" y="297.3">100nF</text>
<text x="559.2" y="294.2">C7</text>
<text x="97" y="303">C9</text>
<text x="287.9" y="300.8">1k</text>
<text x="299.5" y="303">U2</text>
<text x="476.2" y="300.8">100nF</text>
<text x="49.2" y="311.9">PTS645SH50SMTR92LFS</text>
<text x="97" y="306.1">100nF</text>
<text x="217" y="334.7">C4</text>
<text x="232.8" y="334.7">C5</text>
<text x="217" y="337.7">4.7uF</text>
<text x="232.8" y="337.9">100nF</text>
<text x="49.3" y="343.5">SW2</text>
<text x="259.6" y="352.3">R7</text>
<text x="476.2" y="353.7">100nF</text>
<text x="476.2" y="350.6">C12</text>
<text x="259.6" y="355.5">22.1k</text>
<text x="280.8" y="357.3">10k</text>
<text x="280.8" y="354.1">R8</text>
<text x="97" y="364.3">100nF</text>
<text x="97" y="361.2">C13</text>
<text x="305.5" y="363">CP2102N-A02-GQFN28R</text>
<text x="49.2" y="370">PTS645SH50SMTR92LFS</text>
<text x="259.6" y="376.7">47.5k</text>
<text x="259.6" y="373.5">R12</text>
</g>
<g font-size="3.2" fill="#00f">
<text x="484.7" y="42.3" transform="rotate(-90 484.7 42.3)">4</text>
<text x="215.9" y="52.2">TXD0</text>
<text x="284.7" y="52.2">RXD</text>
<text x="486.5" y="50.1" transform="rotate(-90 486.5 50.1)">TAB</text>
<text x="215.9" y="64.6">RXD0</text>
<text x="284.7" y="64.6">TXD</text>
<text x="86.1" y="71" transform="rotate(-90 86.1 71)">3</text>
<text x="87.5" y="66.5" transform="rotate(-90 87.5 66.5)">3</text>
<text x="89.6" y="71" transform="rotate(-90 89.6 71)">2</text>
<text x="91" y="66.5" transform="rotate(-90 91 66.5)">2</text>
<text x="93.1" y="71" transform="rotate(-90 93.1 71)">1</text>
<text x="94.5" y="66.5" transform="rotate(-90 94.5 66.5)">1</text>
<text x="284.7" y="76.9">EN</text>
<text x="481.2" y="76.5" transform="rotate(-90 481.2 76.5)">3</text>
<text x="483" y="73" transform="rotate(-90 483 73)">VIN</text>
<text x="484.7" y="76.5" transform="rotate(-90 484.7 76.5)">2</text>
<text x="486.5" y="73" transform="rotate(-90 486.5 73)">VOUT(TAB)</text>
<text x="215.9" y="87.5">DTR</text>
<text x="215.9" y="112.2">RTS</text>
<text x="279.4" y="122.8">IO0_BTN</text>
<text x="275.9" y="149.2">USB_DN</text>
<text x="275.9" y="152.8">USB_DP</text>
<text x="86.1" y="158.9" transform="rotate(-90 86.1 158.9)">0</text>
<text x="89.6" y="158.9" transform="rotate(-90 89.6 158.9)">1</text>
<text x="463.5" y="157.2" transform="rotate(-90 463.5 157.2)">39</text>
<text x="71.5" y="163.9">B1</text>
<text x="77.2" y="165.6">GND</text>
<text x="87.5" y="166" transform="rotate(-90 87.5 166)">SH</text>
<text x="91" y="166" transform="rotate(-90 91 166)">SH</text>
<text x="92" y="165.6">GND</text>
<text x="100.7" y="163.9">A12</text>
<text x="444.1" y="165.6">2</text>
<text x="447.6" y="167.4">3V3</text>
<text x="465" y="166.9" transform="rotate(-90 465 166.9)">GND</text>
<text x="472.4" y="167.4">IO23</text>
<text x="481.7" y="165.6">37</text>
<text x="492.8" y="165.1">IO23</text>
<text x="415.2" y="168.6">EN</text>
<text x="415.2" y="172.2">I36</text>
<text x="444.1" y="169.2">3</text>
<text x="447.6" y="170.9">EN</text>
<text x="472.4" y="170.9">IO22</text>
<text x="481.7" y="169.2">36</text>
<text x="481.7" y="172.7">35</text>
<text x="492.8" y="168.6">IO22</text>
<text x="492.8" y="172.2">TXD0</text>
<text x="71.5" y="174.4">B4</text>
<text x="71.5" y="178">B5</text>
<text x="77.2" y="176.2">VBUS</text>
<text x="77.2" y="179.7">CC2</text>
<text x="90.4" y="176.2">VBUS</text>
<text x="90.6" y="179.7">SBU1</text>
<text x="100.7" y="178">A8</text>
<text x="100.7" y="174.4">A9</text>
<text x="415.2" y="179.2">I34</text>
<text x="415.2" y="175.7">I39</text>
<text x="444.1" y="179.7">6</text>
<text x="444.1" y="176.2">5</text>
<text x="447.6" y="178">SENSOR_VN</text>
<text x="471.4" y="178">RXD0</text>
<text x="471.6" y="174.4">TXD0</text>
<text x="481.7" y="176.2">34</text>
<text x="481.7" y="179.7">33</text>
<text x="492.8" y="179.2">IO21</text>
<text x="492.8" y="175.7">RXD0</text>
<text x="71.5" y="181.5">B6</text>
<text x="71.5" y="185">B7</text>
<text x="77.2" y="183.3">DP2</text>
<text x="92.4" y="183.3">DN1</text>
<text x="100.7" y="185">A6</text>
<text x="100.7" y="181.5">A7</text>
<text x="415.2" y="182.7">I35</text>
<text x="444.1" y="183.3">7</text>
<text x="447.6" y="185">IO35</text>
<text x="447.6" y="181.5">IO34</text>
<text x="472.4" y="181.5">IO21</text>
<text x="475.6" y="185">NC</text>
<text x="481.7" y="183.3">32</text>
<text x="71.5" y="188.6">B8</text>
<text x="77.2" y="186.8">DN2</text>
<text x="77.2" y="190.3">SBU2</text>
<text x="92.8" y="190.3">CC1</text>
<text x="92.9" y="186.8">DP1</text>
<text x="100.7" y="188.6">A5</text>
<text x="273" y="186.8" transform="rotate(-90 273 186.8)">3</text>
<text x="415.2" y="186.3">IO32</text>
<text x="415.2" y="189.8">IO33</text>
<text x="444.1" y="190.3">9</text>
<text x="444.1" y="186.8">8</text>
<text x="447.6" y="188.6">IO32</text>
<text x="472.4" y="188.6">IO19</text>
<text x="481.7" y="186.8">31</text>
<text x="481.7" y="190.3">30</text>
<text x="492.8" y="189.8">IO18</text>
<text x="492.8" y="186.3">IO19</text>
<text x="71.5" y="192.1">B9</text>
<text x="77.2" y="193.9">VBUS</text>
<text x="90.4" y="193.9">VBUS</text>
<text x="100.7" y="192.1">A4</text>
<text x="262.2" y="195.6">1</text>
<text x="415.2" y="193.3">IO25</text>
<text x="415.2" y="196.8">IO26</text>
<text x="442.1" y="197.4">11</text>
<text x="442.1" y="193.9">10</text>
<text x="447.6" y="195.6">IO25</text>
<text x="447.6" y="192.1">IO33</text>
<text x="472.4" y="192.1">IO18</text>
<text x="474.4" y="195.6">IO5</text>
<text x="481.7" y="193.9">29</text>
<text x="481.7" y="197.4">28</text>
<text x="492.8" y="196.8">IO17</text>
<text x="492.8" y="193.3">IO5</text>
<text x="69.5" y="202.7">B12</text>
<text x="100.7" y="202.7">A1</text>
<text x="415.2" y="203.9">IO14</text>
<text x="415.2" y="200.4">IO27</text>
<text x="442.1" y="200.9">12</text>
<text x="447.6" y="202.7">IO27</text>
<text x="447.6" y="199.1">IO26</text>
<text x="472.4" y="199.1">IO17</text>
<text x="472.4" y="202.7">IO16</text>
<text x="481.7" y="200.9">27</text>
<text x="492.8" y="200.4">IO16</text>
<text x="492.8" y="203.9">IO4</text>
<text x="545.7" y="202.1">IO0_CON</text>
<text x="77.2" y="204.4">GND</text>
<text x="87.5" y="205.8" transform="rotate(-90 87.5 205.8)">SH</text>
<text x="91" y="205.8" transform="rotate(-90 91 205.8)">SH</text>
<text x="92" y="204.4">GND</text>
<text x="211.9" y="208">1</text>
<text x="215.4" y="206.2">1</text>
<text x="215.4" y="209.7">2</text>
<text x="273" y="207.2" transform="rotate(-90 273 207.2)">2</text>
<text x="415.2" y="207.4">IO12</text>
<text x="442.1" y="208">14</text>
<text x="442.1" y="204.4">13</text>
<text x="447.6" y="209.7">IO12</text>
<text x="447.6" y="206.2">IO14</text>
<text x="474.4" y="206.2">IO4</text>
<text x="474.4" y="209.7">IO0</text>
<text x="481.7" y="204.4">26</text>
<text x="481.7" y="208">25</text>
<text x="492.8" y="207.4">IO0</text>
<text x="86.1" y="210.3" transform="rotate(-90 86.1 210.3)">3</text>
<text x="89.6" y="210.3" transform="rotate(-90 89.6 210.3)">2</text>
<text x="211.9" y="211.5">2</text>
<text x="415.2" y="214.5">IO13</text>
<text x="442.1" y="215">16</text>
<text x="474.4" y="213.3">IO2</text>
<text x="481.7" y="211.5">24</text>
<text x="481.7" y="215">23</text>
<text x="492.8" y="214.5">IO15</text>
<text x="492.8" y="211">IO2</text>
<text x="545.7" y="212.7">IO0_BTN</text>
<text x="255.4" y="216.8" transform="rotate(-90 255.4 216.8)">3</text>
<text x="442.1" y="218.5">17</text>
<text x="447.6" y="220.3">NC</text>
<text x="447.6" y="216.8">IO13</text>
<text x="472.4" y="216.8">IO15</text>
<text x="475.6" y="220.3">NC</text>
<text x="481.7" y="218.5">22</text>
<text x="187.7" y="225.1">IO23</text>
<text x="244.6" y="225.6">1</text>
<text x="442.1" y="225.6">19</text>
<text x="442.1" y="222.1">18</text>
<text x="447.6" y="227.4">NC</text>
<text x="447.6" y="223.8">NC</text>
<text x="475.6" y="223.8">NC</text>
<text x="475.6" y="227.4">NC</text>
<text x="481.7" y="222.1">21</text>
<text x="481.7" y="225.6">20</text>
<text x="255.4" y="237.1" transform="rotate(-90 255.4 237.1)">2</text>
<text x="323.5" y="265.6">IO18</text>
<text x="423.5" y="285.6">1</text>
<text x="427" y="283.8">1</text>
<text x="427" y="287.3">2</text>
<text x="508.2" y="285.6">1</text>
<text x="511.7" y="283.8">1</text>
<text x="511.7" y="287.3">2</text>
<text x="43.8" y="292.6">1</text>
<text x="60" y="292.6">2</text>
<text x="118.9" y="292.1">EN</text>
<text x="423.5" y="289.1">2</text>
<text x="423.5" y="292.6">3</text>
<text x="427" y="290.9">3</text>
<text x="438.1" y="293.9">I36</text>
<text x="438.1" y="290.3">EN</text>
<text x="508.2" y="289.1">2</text>
<text x="508.2" y="292.6">3</text>
<text x="511.7" y="290.9">3</text>
<text x="522.8" y="290.3">IO23</text>
<text x="522.8" y="293.9">IO22</text>
<text x="43.8" y="299.7">3</text>
<text x="60" y="299.7">4</text>
<text x="423.5" y="296.2">4</text>
<text x="423.5" y="299.7">5</text>
<text x="427" y="294.4">4</text>
<text x="427" y="297.9">5</text>
<text x="438.1" y="297.4">I39</text>
<text x="508.2" y="296.2">4</text>
<text x="508.2" y="299.7">5</text>
<text x="511.7" y="294.4">4</text>
<text x="511.7" y="297.9">5</text>
<text x="522.8" y="297.4">TXD0</text>
<text x="322.4" y="303.6" transform="rotate(-90 322.4 303.6)">29</text>
<text x="423.5" y="303.2">6</text>
<text x="427" y="301.4">6</text>
<text x="427" y="305">7</text>
<text x="438.1" y="304.4">I35</text>
<text x="438.1" y="300.9">I34</text>
<text x="508.2" y="303.2">6</text>
<text x="511.7" y="301.4">6</text>
<text x="511.7" y="305">7</text>
<text x="522.8" y="300.9">RXD0</text>
<text x="522.8" y="304.4">IO21</text>
<text x="297.7" y="306.7">1</text>
<text x="297.7" y="310.3">2</text>
<text x="301.2" y="308.5">DCD</text>
<text x="323.8" y="308.2" transform="rotate(-90 323.8 308.2)">EP</text>
<text x="337.8" y="308.5">DTR</text>
<text x="345.9" y="310.3">27</text>
<text x="345.9" y="306.7">28</text>
<text x="357" y="306.2">DTR</text>
<text x="423.5" y="306.7">7</text>
<text x="423.5" y="310.3">8</text>
<text x="427" y="308.5">8</text>
<text x="438.1" y="311.5">IO33</text>
<text x="438.1" y="308">IO32</text>
<text x="508.2" y="306.7">7</text>
<text x="508.2" y="310.3">8</text>
<text x="511.7" y="308.5">8</text>
<text x="522.8" y="311.5">IO19</text>
<text x="268.8" y="316.8">USB_DP</text>
<text x="297.7" y="317.3">4</text>
<text x="301.2" y="312">RI/CLK</text>
<text x="337.6" y="312">DSR</text>
<text x="337.8" y="315.6">TXD</text>
<text x="345.9" y="317.3">25</text>
<text x="345.9" y="313.8">26</text>
<text x="357" y="313.3">TXD</text>
<text x="357" y="316.8">RXD</text>
<text x="421.5" y="317.3">10</text>
<text x="423.5" y="313.8">9</text>
<text x="427" y="312">9</text>
<text x="427" y="315.6">10</text>
<text x="438.1" y="315">IO25</text>
<text x="506.2" y="317.3">10</text>
<text x="508.2" y="313.8">9</text>
<text x="511.7" y="312">9</text>
<text x="511.7" y="315.6">10</text>
<text x="522.8" y="315">IO18</text>
<text x="268.8" y="320.3">USB_DN</text>
<text x="297.7" y="320.9">5</text>
<text x="301.2" y="319.1">D+</text>
<text x="301.2" y="322.6">D-</text>
<text x="337.6" y="319.1">RXD</text>
<text x="338.1" y="322.6">RTS</text>
<text x="345.9" y="320.9">24</text>
<text x="357" y="320.3">RTS</text>
<text x="421.5" y="320.9">11</text>
<text x="427" y="319.1">11</text>
<text x="427" y="322.6">12</text>
<text x="438.1" y="322.1">IO27</text>
<text x="438.1" y="318.6">IO26</text>
<text x="506.2" y="320.9">11</text>
<text x="511.7" y="319.1">11</text>
<text x="511.7" y="322.6">12</text>
<text x="522.8" y="318.6">IO5</text>
<text x="522.8" y="322.1">IO17</text>
<text x="297.7" y="327.9">7</text>
<text x="301.2" y="329.7">VREGIN</text>
<text x="333" y="329.7">GPIO.4</text>
<text x="338.1" y="326.1">CTS</text>
<text x="345.9" y="327.9">22</text>
<text x="345.9" y="324.4">23</text>
<text x="421.5" y="324.4">12</text>
<text x="421.5" y="327.9">13</text>
<text x="427" y="326.1">13</text>
<text x="427" y="329.7">14</text>
<text x="438.1" y="325.6">IO14</text>
<text x="438.1" y="329.1">IO12</text>
<text x="506.2" y="324.4">12</text>
<text x="506.2" y="327.9">13</text>
<text x="511.7" y="326.1">13</text>
<text x="511.7" y="329.7">14</text>
<text x="522.8" y="329.1">IO4</text>
<text x="522.8" y="325.6">IO16</text>
<text x="297.7" y="331.4">8</text>
<text x="297.7" y="335">9</text>
<text x="301.2" y="333.2">VBUS</text>
<text x="333" y="333.2">GPIO.5</text>
<text x="345.9" y="335">20</text>
<text x="345.9" y="331.4">21</text>
<text x="421.5" y="331.4">14</text>
<text x="421.5" y="335">15</text>
<text x="427" y="333.2">15</text>
<text x="506.2" y="331.4">14</text>
<text x="506.2" y="335">15</text>
<text x="511.7" y="333.2">15</text>
<text x="522.8" y="332.7">IO0_CON</text>
<text x="295.7" y="338.5">10</text>
<text x="301.2" y="336.7">RSTb</text>
<text x="301.2" y="340.3">NC</text>
<text x="325.5" y="340.3">GPIO.0/TXT</text>
<text x="333" y="336.7">GPIO.6</text>
<text x="345.9" y="338.5">19</text>
<text x="421.5" y="338.5">16</text>
<text x="427" y="336.7">16</text>
<text x="427" y="340.3">17</text>
<text x="438.1" y="336.2">IO13</text>
<text x="506.2" y="338.5">16</text>
<text x="511.7" y="336.7">16</text>
<text x="511.7" y="340.3">17</text>
<text x="522.8" y="336.2">IO2</text>
<text x="522.8" y="339.7">IO15</text>
<text x="295.7" y="342">11</text>
<text x="295.7" y="345.5">12</text>
<text x="301.2" y="343.8">SUSPENDb</text>
<text x="301.2" y="347.3">SUSPEND</text>
<text x="321.2" y="347.3">GPIO.2/RS485</text>
<text x="325.3" y="343.8">GPIO.1/RXT</text>
<text x="345.9" y="345.5">17</text>
<text x="345.9" y="342">18</text>
<text x="421.5" y="342">17</text>
<text x="506.2" y="342">17</text>
<text x="43.8" y="350.8">1</text>
<text x="60" y="350.8">2</text>
<text x="110.1" y="350.3">IO0_BTN</text>
<text x="295.7" y="349.1">13</text>
<text x="295.7" y="352.6">14</text>
<text x="301.2" y="350.8">CHREN</text>
<text x="317.9" y="350.8">GPIO.3/WAKEUP</text>
<text x="345.9" y="352.6">15</text>
<text x="345.9" y="349.1">16</text>
<text x="43.8" y="357.9">3</text>
<text x="60" y="357.9">4</text>
<text x="301.2" y="354.4">CHR1</text>
<text x="335.6" y="354.4">CHR0</text>
</g>
<g font-size="3.2">
<text x="488.2" y="76.5" transform="rotate(-90 488.2 76.5)">1</text>
<text x="490" y="73" transform="rotate(-90 490 73)">ADJ(GND)</text>
<text x="444.1" y="162.1">1</text>
<text x="447.6" y="163.9">GND</text>
<text x="473" y="163.9">GND</text>
<text x="481.7" y="162.1">38</text>
<text x="442.1" y="211.5">15</text>
<text x="447.6" y="213.3">GND</text>
<text x="297.7" y="313.8">3</text>
<text x="301.2" y="315.6">GND</text>
</g>
<g font-size="3.2" fill="#f00">
<text x="444.1" y="172.7">4</text>
<text x="447.6" y="174.4">SENSOR_VP</text>
<text x="297.7" y="324.4">6</text>
<text x="301.2" y="326.1">VDD</text>
</g>
</svg>
